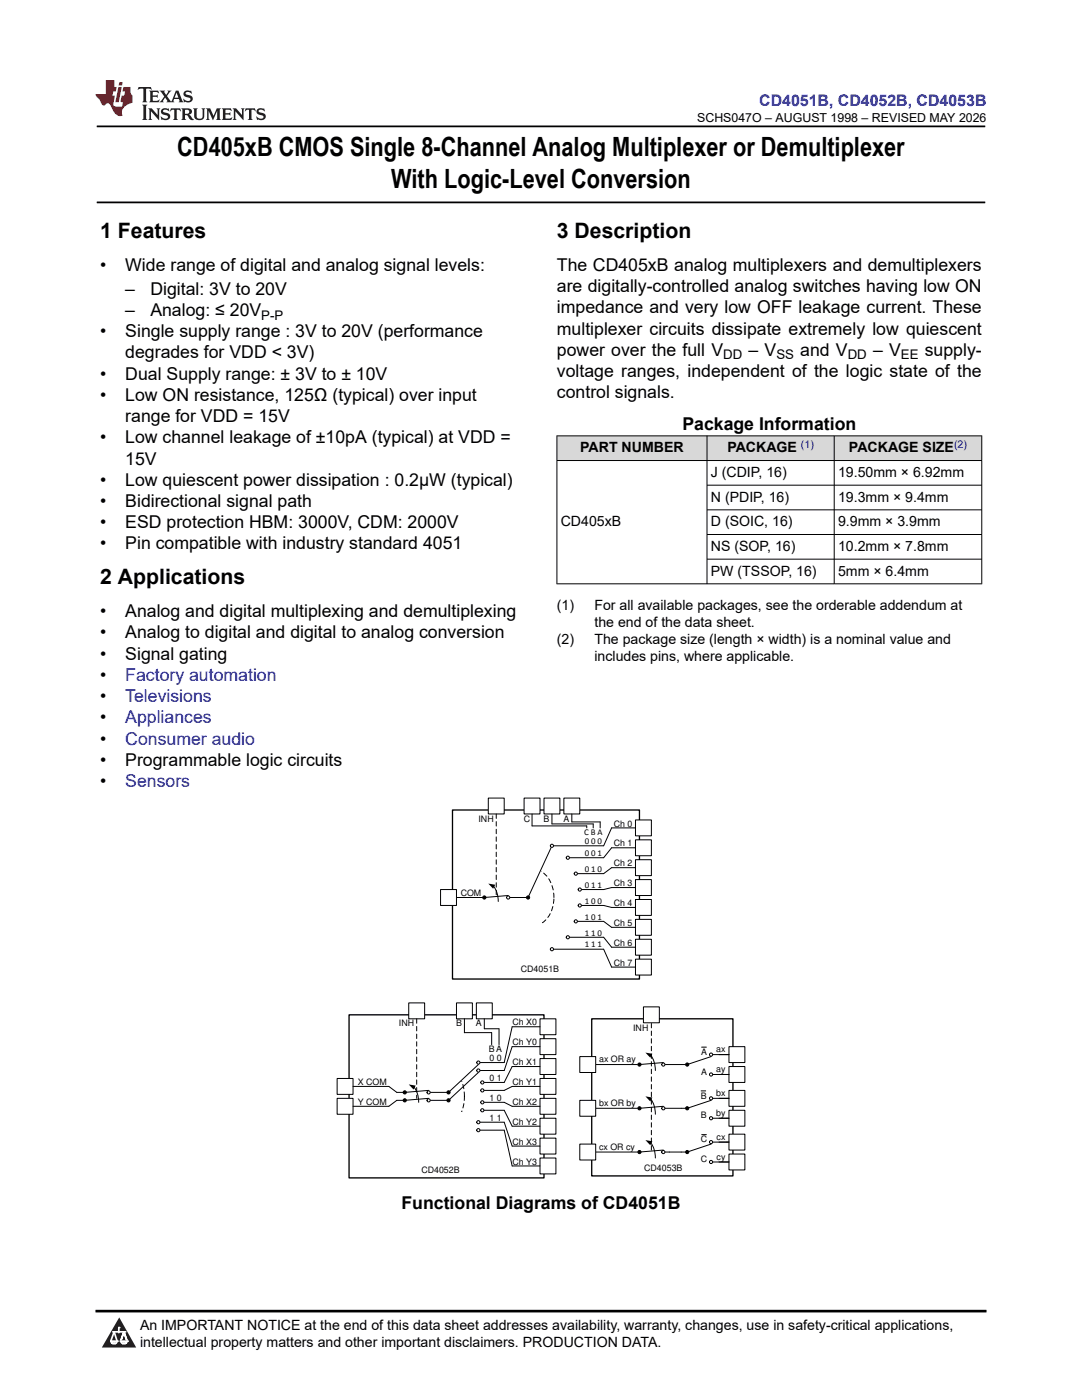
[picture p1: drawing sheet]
<svg xmlns="http://www.w3.org/2000/svg" width="216mm" height="279mm" viewBox="0 0 216 279" stroke-linecap="round" stroke-linejoin="round" font-family="sans-serif">
<path d="M19.3 25.2h177.3M19.3 40.4h177.3" fill="none" stroke="#000" stroke-width=".35"/>
<g fill="#d8d8d8">
<path d="M111.1 87h84.8v4.9h-84.8z" fill-rule="evenodd"/>
<path d="M111.2 87h29.8v4.8h-29.8z" fill-rule="evenodd"/>
<path d="M141.1 87h25.3v4.8h-25.3z" fill-rule="evenodd"/>
<path d="M166.5 87h29.3v4.8h-29.3z" fill-rule="evenodd"/>
</g>
<path d="M111.1 87h84.9M111.1 91.9h84.9M111.1 86.9v29.7M141.1 86.9v29.7M141.1 96.8h54.9M166.5 86.9v29.7M195.9 86.9v29.7M141.1 101.7h54.9M141.1 106.7h54.9M141.1 111.6h54.9M196 116.5h-84.9" fill="none" stroke="#000" stroke-width=".2"/>
<path d="M104 174.9a3.2 3.2 0 0 1 5.6 .6 7 7 0 0 1-1 8.4 3.2 3.2 0 0 1-5.1-1.2 7.2 7.2 0 0 1 .5-7.8z" fill="none" stroke="#000" stroke-width=".2" stroke-dasharray=".9 .6"/>
<path d="M102.2 170h5.8v17.8h-5.8z" fill-rule="evenodd" fill="#fff"/>
<path d="M90.3 161.7h37.3v33.7h-37.3z" fill="none" stroke="#000" stroke-width=".26"/>
<path d="M97.4 159.3h3.2v3.1h-3.2z" fill-rule="evenodd" fill="#fff"/>
<g fill="none" stroke="#000" stroke-width=".2">
<path d="M97.4 159.3h3.2v3.1h-3.2zM98.5 176.9l.7 1.3 .2 1.7M101.4 178.7l-4.8 .4h-5.5M110 169.2l-4.6 9.9h-3.6M110.5 168.8h10M113.7 171.2h6.8M115.3 174.4h5.2M116.1 177.5h4.4M110.5 189.4h10M113.7 187.1h6.8M115.3 183.9h5.2M116.1 180.7h4.4"/>
<circle cx="96.6" cy="179.1" r=".32"/>
<circle cx="101.4" cy="179.1" r=".32"/>
<circle cx="105.4" cy="179.1" r=".32"/>
<circle cx="113.3" cy="171.2" r=".32"/>
<circle cx="114.9" cy="174.4" r=".32"/>
<circle cx="115.7" cy="177.5" r=".32"/>
<circle cx="110.1" cy="189.4" r=".32"/>
<circle cx="113.3" cy="187.1" r=".32"/>
<circle cx="114.9" cy="183.9" r=".32"/>
<circle cx="115.7" cy="180.7" r=".32"/>
</g>
<g fill="#000">
<path d="M97.4 176.3l1.4 .3-.4 .8z"/>
<circle cx="96.6" cy="179.1" r=".32"/>
<circle cx="105.4" cy="179.1" r=".32"/>
</g>
<path d="M126.8 163.6h3.2v3.2h-3.2z" fill-rule="evenodd" fill="#fff"/>
<path d="M126.8 163.6h3.2v3.2h-3.2z" fill="none" stroke="#000" stroke-width=".2"/>
<path d="M126.8 167.6h3.2v3.2h-3.2z" fill-rule="evenodd" fill="#fff"/>
<path d="M126.8 167.6h3.2v3.2h-3.2z" fill="none" stroke="#000" stroke-width=".2"/>
<path d="M126.8 171.6h3.2v3.2h-3.2z" fill-rule="evenodd" fill="#fff"/>
<path d="M126.8 171.6h3.2v3.2h-3.2z" fill="none" stroke="#000" stroke-width=".2"/>
<path d="M126.8 175.5h3.2v3.2h-3.2z" fill-rule="evenodd" fill="#fff"/>
<path d="M126.8 175.5h3.2v3.2h-3.2z" fill="none" stroke="#000" stroke-width=".2"/>
<path d="M126.8 179.5h3.2v3.2h-3.2z" fill-rule="evenodd" fill="#fff"/>
<path d="M126.8 179.5h3.2v3.2h-3.2z" fill="none" stroke="#000" stroke-width=".2"/>
<path d="M126.8 183.5h3.2v3.2h-3.2z" fill-rule="evenodd" fill="#fff"/>
<path d="M126.8 183.5h3.2v3.2h-3.2z" fill="none" stroke="#000" stroke-width=".2"/>
<path d="M126.8 187.5h3.2v3.1h-3.2z" fill-rule="evenodd" fill="#fff"/>
<path d="M126.8 187.5h3.2v3.1h-3.2z" fill="none" stroke="#000" stroke-width=".2"/>
<path d="M126.8 191.4h3.2v3.2h-3.2z" fill-rule="evenodd" fill="#fff"/>
<path d="M126.8 165.2h-4.8l-1.5 3.6M126.8 169.2h-4.8l-1.5 2M126.8 173.2h-4.8l-1.5 1.2M126.8 177.1h-4.8l-1.5 .4M120.5 180.7l1.5 .4h4.8M120.5 183.9l1.5 1.2h4.8M120.5 187.1l1.5 1.9h4.8M120.5 189.4l1.5 3.6h4.8M126.8 191.4h3.2v3.2h-3.2z" fill="none" stroke="#000" stroke-width=".2"/>
<path d="M99 162.4v16.3" fill="none" stroke="#000" stroke-width=".2" stroke-dasharray=".9 .6"/>
<path d="M104.6 159.3h3.2v3.1h-3.2z" fill-rule="evenodd" fill="#fff"/>
<path d="M104.6 159.3h3.2v3.1h-3.2z" fill="none" stroke="#000" stroke-width=".2"/>
<path d="M108.5 159.3h3.2v3.1h-3.2z" fill-rule="evenodd" fill="#fff"/>
<path d="M108.5 159.3h3.2v3.1h-3.2z" fill="none" stroke="#000" stroke-width=".2"/>
<path d="M112.5 159.3h3.2v3.1h-3.2z" fill-rule="evenodd" fill="#fff"/>
<path d="M112.5 159.3h3.2v3.1h-3.2zM106.2 162.4v2.4h10.9v.4M110.1 162.4v2h8.3v.8M114.1 162.4v1.6h5.7v1.2" fill="none" stroke="#000" stroke-width=".2"/>
<path d="M87.9 177.5h3.2v3.2h-3.2z" fill-rule="evenodd" fill="#fff"/>
<g fill="none" stroke="#000" stroke-width=".2">
<path d="M87.9 177.5h3.2v3.2h-3.2zM118.9 212.5h8.3M141.9 210.9l-4.8 1.6"/>
<circle cx="110.1" cy="168.8" r=".32"/>
<circle cx="137.1" cy="212.5" r=".32"/>
<circle cx="141.9" cy="210.5" r=".32"/>
</g>
<path d="M118.1 203.3h28.1v31.4h-28.1z" fill="none" stroke="#000" stroke-width=".26"/>
<circle cx="137.1" cy="212.5" r=".32" fill="#000"/>
<path d="M145.5 208.9h3.1v3.2h-3.1z" fill-rule="evenodd" fill="#fff"/>
<path d="M145.5 208.9h3.1v3.2h-3.1z" fill="none" stroke="#000" stroke-width=".2"/>
<path d="M145.5 212.9h3.1v3.1h-3.1z" fill-rule="evenodd" fill="#fff"/>
<path d="M145.5 212.9h3.1v3.1h-3.1z" fill="none" stroke="#000" stroke-width=".2"/>
<path d="M145.5 217.6h3.1v3.2h-3.1z" fill-rule="evenodd" fill="#fff"/>
<path d="M145.5 217.6h3.1v3.2h-3.1z" fill="none" stroke="#000" stroke-width=".2"/>
<path d="M145.5 221.6h3.1v3.2h-3.1z" fill-rule="evenodd" fill="#fff"/>
<path d="M145.5 221.6h3.1v3.2h-3.1z" fill="none" stroke="#000" stroke-width=".2"/>
<path d="M145.5 226.3h3.1v3.2h-3.1z" fill-rule="evenodd" fill="#fff"/>
<path d="M145.5 226.3h3.1v3.2h-3.1z" fill="none" stroke="#000" stroke-width=".2"/>
<path d="M145.5 230.3h3.1v3.2h-3.1z" fill-rule="evenodd" fill="#fff"/>
<path d="M145.1 210.5h.4M145.1 214.4h.4M145.1 219.2h.4M143.5 231.9h2M145.1 223.2h.4M145.1 227.9h.4M145.5 230.3h3.1v3.2h-3.1z" fill="none" stroke="#000" stroke-width=".2"/>
<path d="M115.7 210.9h3.2v3.1h-3.2z" fill-rule="evenodd" fill="#fff"/>
<g fill="none" stroke="#000" stroke-width=".2">
<path d="M115.7 210.9h3.2v3.1h-3.2zM141.9 219.6l-4.8 1.6M142.3 210.5h3.2M142.3 214.4h3.2M118.9 221.2h8.3"/>
<circle cx="141.9" cy="219.2" r=".32"/>
<circle cx="141.9" cy="214.4" r=".32"/>
<circle cx="137.1" cy="221.2" r=".32"/>
</g>
<circle cx="137.1" cy="221.2" r=".32" fill="#000"/>
<path d="M115.7 219.6h3.2v3.2h-3.2z" fill-rule="evenodd" fill="#fff"/>
<g fill="none" stroke="#000" stroke-width=".2">
<path d="M115.7 219.6h3.2v3.2h-3.2zM142.3 219.2h3.2M118.9 229.9h8.3M141.9 228.3l-4.8 1.6M142.3 223.2h3.2"/>
<circle cx="137.1" cy="229.9" r=".32"/>
<circle cx="141.9" cy="227.9" r=".32"/>
<circle cx="141.9" cy="223.2" r=".32"/>
</g>
<circle cx="137.1" cy="229.9" r=".32" fill="#000"/>
<path d="M115.7 228.3h3.2v3.2h-3.2z" fill-rule="evenodd" fill="#fff"/>
<g fill="none" stroke="#000" stroke-width=".2">
<path d="M129.9 210.6l.6 1.3 .3 1.7M129.9 219.4l.6 1.3 .3 1.7M132.4 212.1l-4.8 .4M139.9 217.7h.9M140 209h.9M143.5 210.5h1.6M143.5 214.4h1.6M143.5 219.2h1.6M115.7 228.3h3.2v3.2h-3.2zM129.9 228.1l.6 1.3 .3 1.7M132.4 220.8l-4.8 .4M132.4 229.5l-4.8 .4"/>
<path d="M132.8 221.2h3.1M132.8 229.9h.7M140 226.4h.9M142.3 227.9h3.2M142.3 231.9h3.2M143.5 223.2h1.6"/>
<circle cx="127.6" cy="212.5" r=".32"/>
<circle cx="132.4" cy="212.5" r=".32"/>
<circle cx="127.6" cy="221.2" r=".32"/>
<circle cx="127.6" cy="229.9" r=".32"/>
<circle cx="132.4" cy="221.2" r=".32"/>
<circle cx="132.4" cy="229.9" r=".32"/>
<circle cx="141.9" cy="231.9" r=".32"/>
</g>
<g fill="#000">
<path d="M128.8 210.1l1.4 .2-.4 .8zM128.8 218.8l1.4 .2-.4 .8zM128.8 227.5l1.4 .3-.4 .8z"/>
<circle cx="127.6" cy="212.5" r=".32"/>
<circle cx="127.6" cy="221.2" r=".32"/>
<circle cx="127.6" cy="229.9" r=".32"/>
</g>
<path d="M128.4 200.9h3.2v3.2h-3.2z" fill-rule="evenodd" fill="#fff"/>
<path d="M128.4 200.9h3.2v3.2h-3.2zM132.8 212.5h3.9M133.5 229.9h3.2M135.9 221.2h.8" fill="none" stroke="#000" stroke-width=".2"/>
<path d="M88.2 214.2a2.01 2.01 0 0 1 3.4 .5 8.2 8.2 0 0 1-.4 8.7 2.01 2.01 0 0 1-3.4-.5 8.2 8.2 0 0 1 .4-8.7zM130 229.5v-25.4" fill="none" stroke="#000" stroke-width=".2" stroke-dasharray=".9 .6"/>
<g fill="#fff">
<path d="M89.1 212.1h4v3.5h-4z" fill-rule="evenodd"/>
<path d="M86.3 208.9h4v17.8h-4z" fill-rule="evenodd"/>
</g>
<path d="M69.7 202.5h38.8v32.6h-38.8z" fill="none" stroke="#000" stroke-width=".26"/>
<path d="M81.6 200.2h3.1v3.1h-3.1z" fill-rule="evenodd" fill="#fff"/>
<g fill="none" stroke="#000" stroke-width=".2">
<path d="M81.6 200.2h3.1v3.1h-3.1zM82.6 217l.7 1.3 .2 1.7M85.5 217.6l-6.3 .4M95.4 212.5l-5.9 5.5h-3.6"/>
<circle cx="80.8" cy="218" r=".32"/>
<circle cx="85.5" cy="218" r=".32"/>
<circle cx="89.5" cy="218" r=".32"/>
<circle cx="95.4" cy="213.6" r=".32"/>
<circle cx="95.4" cy="212.1" r=".32"/>
<circle cx="96.2" cy="217.6" r=".32"/>
<circle cx="96.2" cy="216" r=".32"/>
<circle cx="95.4" cy="224" r=".32"/>
<circle cx="95.4" cy="225.6" r=".32"/>
</g>
<g fill="#000">
<path d="M81.6 216.4l1.3 .3-.4 .7z"/>
<circle cx="80.8" cy="218" r=".32"/>
<circle cx="89.5" cy="218" r=".32"/>
</g>
<path d="M83.1 203.3v15.9" fill="none" stroke="#000" stroke-width=".2" stroke-dasharray=".9 .6"/>
<path d="M67.3 215.2h3.1v3.2h-3.1z" fill-rule="evenodd" fill="#fff"/>
<g fill="none" stroke="#000" stroke-width=".2">
<path d="M67.3 215.2h3.1v3.2h-3.1zM70.4 216.8h7.2M85.5 219.2l-6.3 .4M95.4 214l-5.9 5.6h-3.6"/>
<circle cx="80.8" cy="219.6" r=".32"/>
<circle cx="85.5" cy="219.6" r=".32"/>
<circle cx="89.5" cy="219.6" r=".32"/>
</g>
<g fill="#000">
<circle cx="80.8" cy="219.6" r=".32"/>
<circle cx="89.5" cy="219.6" r=".32"/>
</g>
<path d="M67.3 219.2h3.1v3.2h-3.1z" fill-rule="evenodd" fill="#fff"/>
<path d="M67.3 219.2h3.1v3.2h-3.1zM77.6 216.8l1.6 1.2M79.2 219.6l-1.6 1.2h-7.2M95.8 212.1h4.8M95.8 213.6h4.8M96.6 216h4M96.6 217.6h4M95.8 224h4.8M95.8 225.6h4.8" fill="none" stroke="#000" stroke-width=".2"/>
<path d="M88.3 222h4v3.6h-4z" fill-rule="evenodd" fill="#fff"/>
<g fill="none" stroke="#000" stroke-width=".2">
<path d="M96.6 220h4M96.6 221.6h4"/>
<circle cx="96.2" cy="220" r=".32"/>
<circle cx="96.2" cy="221.6" r=".32"/>
</g>
<path d="M107.8 203.3h3.1v3.2h-3.1z" fill-rule="evenodd" fill="#fff"/>
<path d="M107.8 203.3h3.1v3.2h-3.1z" fill="none" stroke="#000" stroke-width=".2"/>
<path d="M107.8 207.3h3.1v3.2h-3.1z" fill-rule="evenodd" fill="#fff"/>
<path d="M107.8 207.3h3.1v3.2h-3.1z" fill="none" stroke="#000" stroke-width=".2"/>
<path d="M107.8 211.3h3.1v3.1h-3.1z" fill-rule="evenodd" fill="#fff"/>
<path d="M107.8 211.3h3.1v3.1h-3.1z" fill="none" stroke="#000" stroke-width=".2"/>
<path d="M107.8 215.2h3.1v3.2h-3.1z" fill-rule="evenodd" fill="#fff"/>
<path d="M107.8 215.2h3.1v3.2h-3.1z" fill="none" stroke="#000" stroke-width=".2"/>
<path d="M107.8 219.2h3.1v3.2h-3.1z" fill-rule="evenodd" fill="#fff"/>
<path d="M107.8 219.2h3.1v3.2h-3.1z" fill="none" stroke="#000" stroke-width=".2"/>
<path d="M107.8 223.2h3.1v3.1h-3.1z" fill-rule="evenodd" fill="#fff"/>
<path d="M107.8 223.2h3.1v3.1h-3.1z" fill="none" stroke="#000" stroke-width=".2"/>
<path d="M107.8 227.1h3.1v3.2h-3.1z" fill-rule="evenodd" fill="#fff"/>
<path d="M107.8 227.1h3.1v3.2h-3.1z" fill="none" stroke="#000" stroke-width=".2"/>
<path d="M107.8 231.1h3.1v3.2h-3.1z" fill-rule="evenodd" fill="#fff"/>
<path d="M102.2 204.9h5.6M102.2 208.9h5.6M102.2 212.9h5.6M102.2 216.8h5.6M102.2 220.8h5.6M102.2 224.8h5.6M102.2 228.7h5.6M102.2 232.7h5.6M107.8 231.1h3.1v3.2h-3.1z" fill="none" stroke="#000" stroke-width=".2"/>
<path d="M95.1 200.2h3.1v3.1h-3.1z" fill-rule="evenodd" fill="#fff"/>
<path d="M95.1 200.2h3.1v3.1h-3.1zM96.6 203.3v2" fill="none" stroke="#000" stroke-width=".2"/>
<path d="M91.1 200.2h3.2v3.1h-3.2z" fill-rule="evenodd" fill="#fff"/>
<g fill="none" stroke="#000" stroke-width=".2">
<path d="M91.1 200.2h3.2v3.1h-3.2zM92.7 206.1h5.4M92.7 203.3v2.8M96.6 205.3h3v3.2M98.1 206.1v2.4M100.6 220l1.6 .8M102.2 204.9l-1.6 7.2M102.2 212.9l-1.6 3.1M102.2 208.9l-1.6 4.7M102.2 216.8l-1.6 .8M100.6 221.6l1.6 3.2M100.6 224l1.6 4.7"/>
<path d="M100.6 225.6l1.6 7.1"/>
</g>
<path d="M0 0h215.9v23.8h-215.9z" fill-rule="evenodd" fill="#fff"/>
<path d="M27.7 17.4l-.2 .6 .5-.3h.6v.2v2.1l-.2 .4h1l-.2-.4v-2.1v-.2h.5l.5 .3-.1-.6zM29.8 18.1l.2 .4v1.5l-.2 .4h1.9l.1-.6a1.08 1.08 0 0 1-1.3 .2v-.7h.6l.4 .2v-.6l-.4 .2h-.6v-.6l.2-.1a1 1 0 0 1 1 .2l-.1-.5zM31.8 18.1l1 1.1-1 1.2h.9l-.2-.2 .4-.7 .5 .7-.2 .2h1.6l-.2-.2 .1-.4h1l.1 .4-.1 .2h.9l-.2-.3-.8-2h-.5l-1 2.2-.8-1.1 .9-1.1h-.8l.2 .2-.5 .7-.3-.7 .1-.2zM35.2 18.5l.4 1h-.8zM36.8 18.2a.65 .65 0 0 0-.2 .8 .65 .65 0 0 0 .6 .4l.7 .2 .1 .2a.79 .79 0 0 1-.7 .4 .79 .79 0 0 1-.7-.5l.1 .7 .2-.1a.93 .93 0 0 0 1.1 .1 .93 .93 0 0 0 .4-1 1.46 1.46 0 0 0-1.2-.6l-.1-.3a1.09 1.09 0 0 1 1.2 .2l-.2-.6-.1 .1-.6-.2zM28.4 20.9l.2 .4v2.3l-.2 .3h1l-.2-.3v-2.3l.2-.4zM29.6 21.6l.2 .4v1.6l-.2 .3h.8l-.3-.3v-1.4l1.7 1.8v-2l.2-.4h-.8l.2 .2 .1 1.1-1.2-1.3zM32.3 21.8a.65 .65 0 0 0-.2 .7 .65 .65 0 0 0 .7 .4l.6 .2 .1 .2a.79 .79 0 0 1-.7 .4 .79 .79 0 0 1-.7-.5l.1 .7 .2-.1a.93 .93 0 0 0 1.1 .1 .93 .93 0 0 0 .4-.9 1.46 1.46 0 0 0-1.2-.6l-.1-.4a1.09 1.09 0 0 1 1.2 .2l-.2-.6-.1 .1-.6-.1zM34.1 21.6l-.1 .7a.63 .63 0 0 1 .7-.4l.1 1.7-.3 .3h1l-.2-.3v-1.7a.66 .66 0 0 1 .8 .4l-.1-.7zM36.2 21.6l.2 .4v1.6l-.2 .3h.9l-.2-.2v-.7h.5l.1 .2a.79 .79 0 0 0 1.2 .6l-1-.9a.61 .61 0 0 0 .6-.6 .61 .61 0 0 0-.5-.6zM36.9 21.9h.2a.47 .47 0 0 1 .5 .1 .47 .47 0 0 1 .1 .5l-.2 .2h-.6zM38.5 21.6l.2 .2a2.27 2.27 0 0 0 .4 2 1.04 1.04 0 0 0 1.7-.7v-1.3l.2-.2h-.8l.2 .4v1.1a.6 .6 0 0 1-.6 .6 .6 .6 0 0 1-.6-.6v-1.1l.3-.4zM41.1 21.6l.2 .4v1.6l-.2 .3h.7l-.2-.3v-1.5l.9 1.9 .8-1.9v1.5l-.2 .3h1l-.3-.3v-1.6l.3-.4h-.8l-.7 1.5-.7-1.5zM44.3 21.6l.2 .4v1.6l-.2 .3h1.9l.1-.5a1.09 1.09 0 0 1-1.3 .1v-.6h.6l.4 .1v-.6l-.4 .2h-.6v-.6l.2-.1a1.01 1.01 0 0 1 1 .3l-.1-.6zM46.4 21.6l.3 .4v1.6l-.3 .3h.8l-.2-.3v-1.4l1.6 1.8v-2l.2-.4h-.7l.2 .2v1.1l-1.2-1.3zM49 21.6l-.1 .7a.63 .63 0 0 1 .8-.4v1.7l-.3 .3h1l-.2-.3v-1.7a.66 .66 0 0 1 .8 .4l-.1-.7zM51.4 21.8a.65 .65 0 0 0-.2 .7 .65 .65 0 0 0 .6 .4l.6 .2 .2 .2a.79 .79 0 0 1-.8 .4 .79 .79 0 0 1-.6-.5l.1 .7 .2-.1a.93 .93 0 0 0 1 .1 .93 .93 0 0 0 .5-.9 1.46 1.46 0 0 0-1.3-.6l-.1-.4a1.09 1.09 0 0 1 1.3 .2l-.2-.6-.2 .1-.5-.1z" fill="#231f20"/>
<path d="M21.1 16v2.8h-2.1l.1 .3 .9 1a.95 .95 0 0 0 .9 .9 .59 .59 0 0 1 .6-.4 .59 .59 0 0 1 .5 .4l.4 .8a1.59 1.59 0 0 0 2.1 1.3 1.61 1.61 0 0 1 1-2.2l1-.4-.1-1.5a1.59 1.59 0 0 1-.4-1.6h-1.4l-.2 .9h.5l-.1 .8h-.5l-.2 1v.2l.4 .1-.2 .9h-.6a.73 .73 0 0 1-1.1-.7l.3-1.5h-.5l.2-.8h.5l.2-.9h-.5v-1.4zM23.6 17.4l-.6 3h.7l.6-3zM23.8 16.4l-.1 .7h.7l.1-.7z" fill="#ed1c24"/>
<path d="M0 261.4h215.9v18h-215.9z" fill-rule="evenodd" fill="#fff"/>
<path d="M23.8 262.9l3.4 6h-6.9z" fill="#231f20"/>
<path d="M22.1 267.7h1.3l-.4 .5h-.3a.55 .55 0 0 1-.6-.5z" fill-rule="evenodd" fill="#fff"/>
<path d="M22.1 267.7h1.3l-.4 .5h-.3a.55 .55 0 0 1-.6-.5z" fill="none" stroke="#231f20" stroke-width=".34"/>
<path d="M22.1 267.7h1.3l-.4 .5h-.5zM23.7 265.9h.1M23.7 264.9v1z" fill="none" stroke="#fff" stroke-width=".34"/>
<circle cx="23.7" cy="264.9" r=".17" fill="#fff"/>
<path d="M22.6 265.8h.1M22.6 265.8h2.3z" fill="none" stroke="#fff" stroke-width=".34"/>
<circle cx="24.9" cy="265.8" r=".17" fill="#fff"/>
<path d="M24 267.7h.1" fill="none" stroke="#fff" stroke-width=".34"/>
<path d="M24.7 265.8l-.7 1.9z" fill="#fff"/>
<path d="M24.7 265.8l-.7 1.9z" fill="none" stroke="#fff" stroke-width=".34"/>
<path d="M24.7 265.8l.7 1.9z" fill="#fff"/>
<path d="M24.7 265.8l.7 1.9zM25.3 267.7h.1" fill="none" stroke="#fff" stroke-width=".34"/>
<circle cx="22.1" cy="267.7" r=".17" fill="#fff"/>
<path d="M22.8 265.8l-.7 1.9zM22.8 265.8l.6 1.9z" fill="none" stroke="#fff" stroke-width=".34"/>
<circle cx="23.4" cy="267.7" r=".17" fill="#fff"/>
<path d="M24.1 267.7h1.3a.65 .65 0 0 1-.6 .5 .65 .65 0 0 1-.7-.5z" fill-rule="evenodd" fill="#fff"/>
<path d="M24.1 267.7h1.3a.65 .65 0 0 1-.6 .5 .65 .65 0 0 1-.7-.5z" fill="none" stroke="#231f20" stroke-width=".34"/>
<path d="M24 267.7h.1M24.1 267.7h1.3l-.4 .5h-.5z" fill="none" stroke="#fff" stroke-width=".34"/>
<circle cx="25.4" cy="267.7" r=".17" fill="#fff"/>
<path d="M19 261.7h177.8" fill="none" stroke="#000" stroke-width=".53"/>
<g font-size="5.3">
<text x="35.4" y="31.2">CD405xB CMOS Single 8-Channel Analog Multiplexer or Demultiplexer</text>
<text x="78.1" y="37.5">With Logic-Level Conversion</text>
</g>
<g font-size="4.2">
<text x="20" y="47.5">1 Features</text>
<text x="111.1" y="47.5">3 Description</text>
<text x="20" y="116.6">2 Applications</text>
</g>
<g font-size="3.5">
<text x="20" y="54.1">•</text>
<text x="25" y="54.1">Wide range of digital and analog signal levels:</text>
<text x="25" y="58.8">–</text>
<text x="30" y="58.8">Digital: 3V to 20V</text>
<text x="111.1" y="54.1">The CD405xB analog multiplexers and demultiplexers</text>
<text x="111.1" y="58.3">are digitally-controlled analog switches having low ON</text>
<text x="25" y="63.1">–</text>
<text x="30" y="63.1">Analog: ≤ 20V</text>
<text x="111.1" y="62.5">impedance and very low OFF leakage current. These</text>
<text x="20" y="67.3">•</text>
<text x="25" y="67.3">Single supply range : 3V to 20V (performance</text>
<text x="25" y="71.5">degrades for VDD &lt; 3V)</text>
<text x="111.1" y="66.8">multiplexer circuits dissipate extremely low quiescent</text>
<text x="111.1" y="71">power over the full V</text>
<text x="149.4" y="71">– V</text>
<text x="159.7" y="71">and V</text>
<text x="174.2" y="71">– V</text>
<text x="184.5" y="71">supply-</text>
<text x="20" y="75.8">•</text>
<text x="25" y="75.8">Dual Supply range: ± 3V to ± 10V</text>
<text x="111.1" y="75.2">voltage ranges, independent of the logic state of the</text>
<text x="20" y="80">•</text>
<text x="25" y="80">Low ON resistance, 125Ω (typical) over input</text>
<text x="111.1" y="79.5">control signals.</text>
<text x="20" y="88.5">•</text>
<text x="25" y="84.2">range for VDD = 15V</text>
<text x="25" y="88.5">Low channel leakage of ±10pA (typical) at VDD =</text>
<text x="136.2" y="85.8">Package Information</text>
<text x="25" y="92.7">15V</text>
<text x="20" y="96.9">•</text>
<text x="20" y="101.2">•</text>
<text x="25" y="96.9">Low quiescent power dissipation : 0.2µW (typical)</text>
<text x="25" y="101.2">Bidirectional signal path</text>
<text x="20" y="105.4">•</text>
<text x="25" y="105.4">ESD protection HBM: 3000V, CDM: 2000V</text>
<text x="20" y="109.6">•</text>
<text x="25" y="109.6">Pin compatible with industry standard 4051</text>
<text x="20" y="123.2">•</text>
<text x="25" y="123.2">Analog and digital multiplexing and demultiplexing</text>
<text x="20" y="127.4">•</text>
<text x="20" y="131.6">•</text>
<text x="25" y="127.4">Analog to digital and digital to analog conversion</text>
<text x="25" y="131.6">Signal gating</text>
<text x="20" y="135.9">•</text>
<text x="20" y="140.1">•</text>
<text x="20" y="144.3">•</text>
<text x="20" y="148.6">•</text>
<text x="20" y="152.8">•</text>
<text x="25" y="152.8">Programmable logic circuits</text>
<text x="20" y="157">•</text>
<text x="80.1" y="241.2">Functional Diagrams of CD4051B</text>
</g>
<g font-size="3.5" fill="#00f">
<text x="25" y="135.9">Factory automation</text>
<text x="25" y="140.1">Televisions</text>
<text x="25" y="144.3">Appliances</text>
<text x="25" y="148.6">Consumer audio</text>
<text x="25" y="157">Sensors</text>
</g>
<text font-size="3.2" fill="#00f" x="151.5" y="21.1">CD4051B, CD4052B, CD4053B</text>
<g font-size="2.8">
<text x="115.8" y="90.3">PART NUMBER</text>
<text x="141.8" y="95.2">J (CDIP, 16)</text>
<text x="145.1" y="90.3">PACKAGE</text>
<text x="167.2" y="95.2">19.50mm × 6.92mm</text>
<text x="169.4" y="90.3">PACKAGE SIZE</text>
<text x="141.8" y="100.1">N (PDIP, 16)</text>
<text x="167.2" y="100.1">19.3mm × 9.4mm</text>
<text x="111.9" y="105">CD405xB</text>
<text x="141.8" y="105">D (SOIC, 16)</text>
<text x="167.2" y="105">9.9mm × 3.9mm</text>
<text x="141.8" y="109.9">NS (SOP, 16)</text>
<text x="167.2" y="109.9">10.2mm × 7.8mm</text>
<text x="141.8" y="114.9">PW (TSSOP, 16)</text>
<text x="167.2" y="114.9">5mm × 6.4mm</text>
<text x="111.1" y="121.7">(1)</text>
<text x="118.6" y="121.7">For all available packages, see the orderable addendum at</text>
<text x="118.6" y="125.1">the end of the data sheet.</text>
<text x="111.1" y="128.4">(2)</text>
<text x="118.6" y="128.4">The package size (length × width) is a nominal value and</text>
<text x="118.6" y="131.8">includes pins, where applicable.</text>
<text x="27.9" y="265.5">An IMPORTANT NOTICE at the end of this data sheet addresses availability, warranty, changes, use in safety-critical applications,</text>
<text x="27.9" y="268.9">intellectual property matters and other important disclaimers. PRODUCTION DATA.</text>
</g>
<g font-size="2.6">
<text x="52.1" y="63.8">P-P</text>
<text x="144.3" y="71.7">DD</text>
<text x="154.9" y="71.7">SS</text>
<text x="169.2" y="71.7">DD</text>
<text x="179.8" y="71.7">EE</text>
</g>
<text font-size="2.5" x="139.1" y="24.3">SCHS047O – AUGUST 1998 – REVISED MAY 2026</text>
<g font-size="2.1" fill="#00f">
<text x="159.8" y="89.3">(1)</text>
<text x="190.4" y="89.3">(2)</text>
</g>
<g font-size="1.8">
<text x="95.5" y="164">INH</text>
<text x="104.5" y="164">C</text>
<text x="108.5" y="164">B</text>
<text x="112.4" y="164">A</text>
<text x="116.5" y="166.6">C B A</text>
<text x="122.5" y="165">Ch 0</text>
<text x="116.7" y="168.4">0 0 0</text>
<text x="116.7" y="170.8">0 0 1</text>
<text x="122.5" y="168.9">Ch 1</text>
<text x="122.5" y="172.9">Ch 2</text>
<text x="91.9" y="178.9">COM</text>
<text x="116.7" y="174">0 1 0</text>
<text x="116.7" y="177.2">0 1 1</text>
<text x="122.5" y="176.9">Ch 3</text>
<text x="116.7" y="180.4">1 0 0</text>
<text x="116.7" y="183.5">1 0 1</text>
<text x="122.5" y="180.8">Ch 4</text>
<text x="122.5" y="184.8">Ch 5</text>
<text x="116.7" y="186.7">1 1 0</text>
<text x="116.7" y="189.1">1 1 1</text>
<text x="122.5" y="188.8">Ch 6</text>
<text x="103.9" y="193.9">CD4051B</text>
<text x="122.5" y="192.7">Ch 7</text>
<text x="79.6" y="204.8">INH</text>
<text x="91" y="204.8">B</text>
<text x="95" y="204.8">A</text>
<text x="102.3" y="204.6">Ch X0</text>
<text x="102.3" y="208.6">Ch Y0</text>
<text x="126.3" y="205.8">INH</text>
<text x="97.6" y="210">BA</text>
<text x="97.7" y="211.8">0 0</text>
<text x="97.7" y="215.8">0 1</text>
<text x="102.3" y="212.6">Ch X1</text>
<text x="119.5" y="212">ax OR ay</text>
<text x="139.9" y="210.5">A</text>
<text x="139.9" y="214.5">A</text>
<text x="142.9" y="210">ax</text>
<text x="142.9" y="214">ay</text>
<text x="71.4" y="216.6">X COM</text>
<text x="71.4" y="220.5">Y COM</text>
<text x="97.7" y="219.7">1 0</text>
<text x="102.3" y="216.6">Ch Y1</text>
<text x="102.3" y="220.5">Ch X2</text>
<text x="119.5" y="220.7">bx OR by</text>
<text x="139.8" y="219.2">B</text>
<text x="142.9" y="218.7">bx</text>
<text x="97.7" y="223.7">1 1</text>
<text x="102.3" y="224.5">Ch Y2</text>
<text x="139.8" y="223.2">B</text>
<text x="139.8" y="228">C</text>
<text x="142.9" y="222.7">by</text>
<text x="143" y="227.5">cx</text>
<text x="102.3" y="228.5">Ch X3</text>
<text x="102.3" y="232.4">Ch Y3</text>
<text x="119.5" y="229.5">cx OR cy</text>
<text x="128.5" y="233.6">CD4053B</text>
<text x="139.8" y="231.9">C</text>
<text x="143" y="231.4">cy</text>
<text x="84.1" y="234">CD4052B</text>
</g>
</svg>
